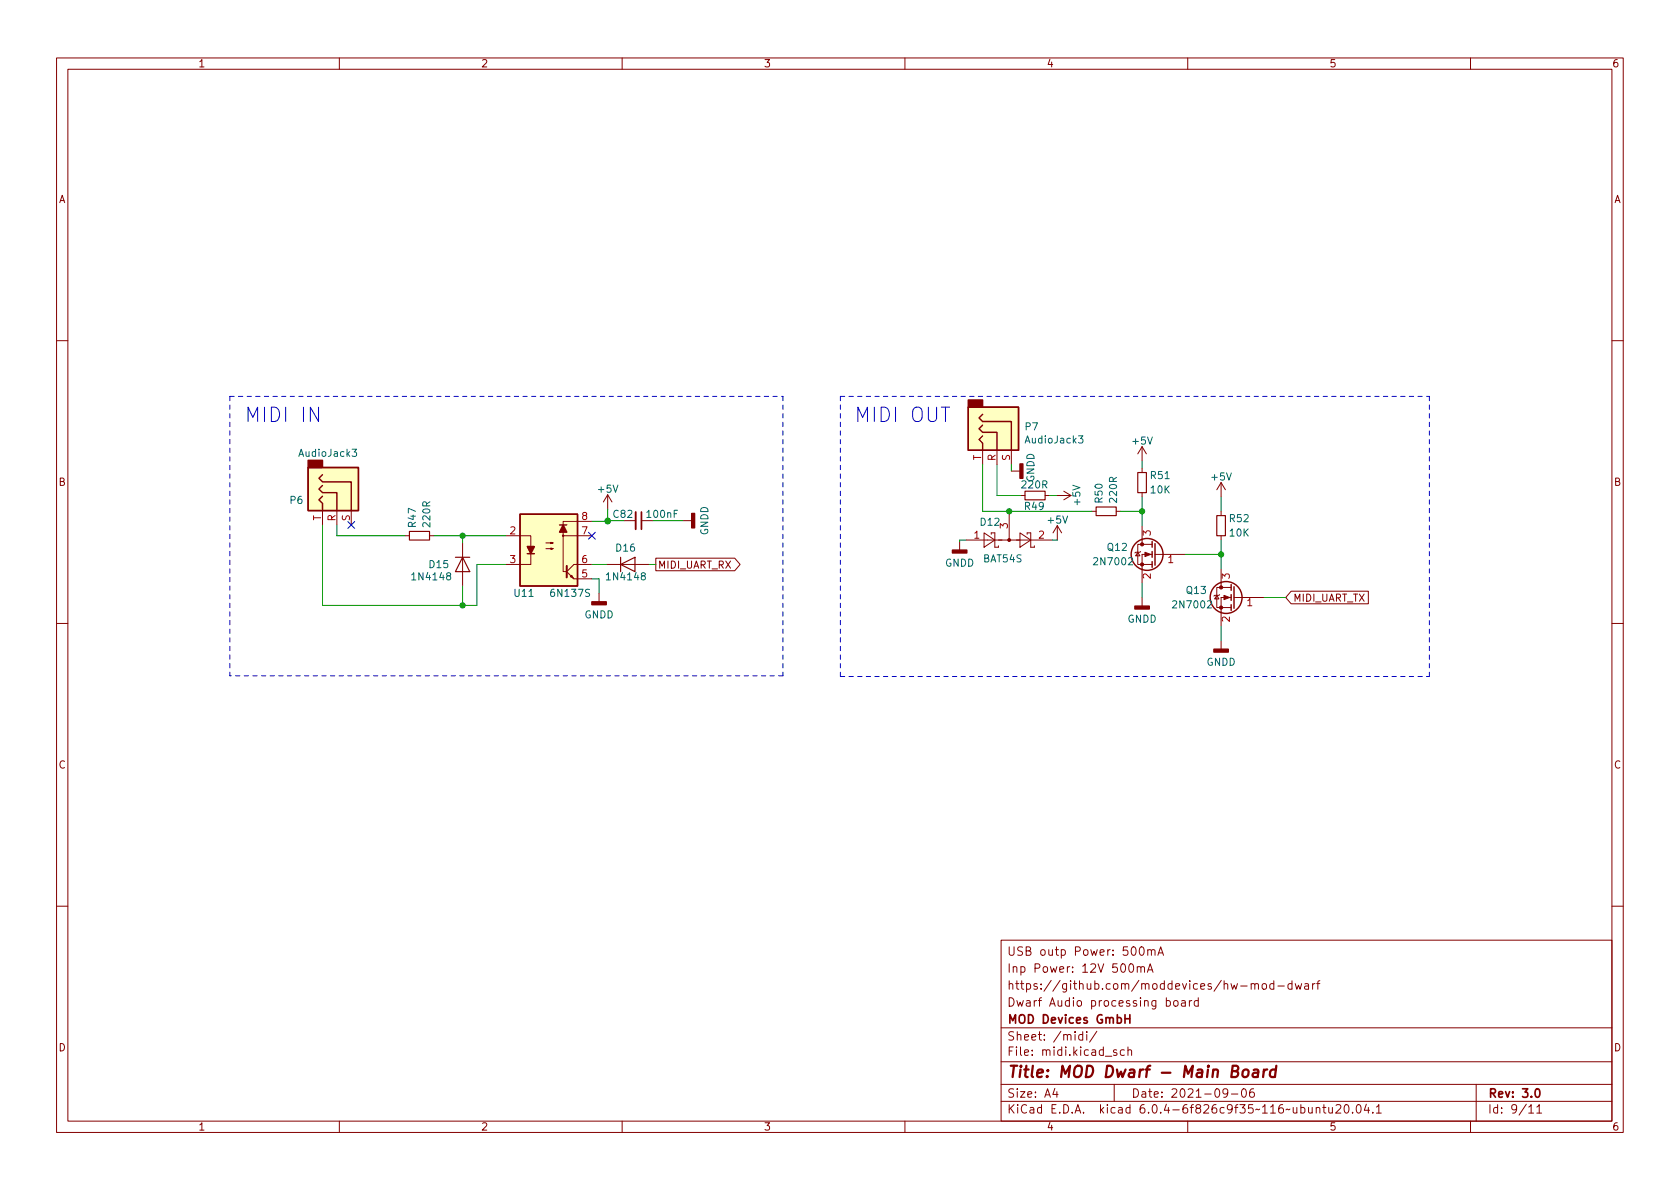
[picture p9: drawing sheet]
<svg xmlns="http://www.w3.org/2000/svg" width="297mm" height="210mm" viewBox="0 0 297 210" stroke-linecap="round" stroke-linejoin="round" font-family="sans-serif">
<g fill="none" stroke="#840000" stroke-width=".18">
<path d="M10 10.2h277v190.1h-277zM12 12.2h273v186.1h-273zM60 10.2v2M110 10.2v2M160 10.2v2M210 10.2v2M260 10.2v2M10 60.2h2M173.7 79.6v2.6M176.3 79.6v2.6M178.8 79.6v2.6M201.9 79v2.5"/>
<path d="M201.9 79l-.7 1.3M201.9 79l.8 1.3M285 60.2h2M57 90.3v2.5M59.6 90.3v2.5M62.1 90.3v2.5M71.6 94.7h.8M75.9 94.7h.8M81.8 96v7.6M89.4 94.7h4.5v5.1h-4.5M96.5 97h1.3l-.4 .1v-.2l.4 .1M96.5 96h1.3l-.4 .1v-.2l.4 .1"/>
<path d="M99.6 94.7h5M104.6 92.2h-5v8.9h.6M104.6 99.8h-3.1l-1.2 1.2M107.2 99.8h7.6M107.4 87.5l-.7 1.3M107.4 87.5v2.5M107.4 87.5l.8 1.3M110.4 92.1h2M113.4 92.1h2M116 98.7h13.9l1 1.1-1 1.1h-13.9zM120.8 92.1h1.5M169.7 95.8v1.5"/>
<path d="M170.8 95.5h15.3M174 94.2l1.9 1.3-1.9 1.3zM175.3 94.5v-.3h.6v2.6h.6v-.3M178.4 90.4v5.1M178.8 83.3h1.5M180.3 94.2l1.9 1.3-1.9 1.3zM180.5 87.6h.7M181.6 94.5v-.3h.6v2.6h.7v-.3M184.8 87.6h.7M186.8 87.6h2.6M186.9 93l-.7 1.2M186.9 93v2.5"/>
<path d="M186.9 93l.8 1.2M188.1 86.9l1.3 .7M189.4 87.6l-1.3 .8M193 90.4h.8M197.4 90.4h.7M201.2 97.7l.3 .6h-.7zM201.7 97.5l-.2 .2h-.7l-.1 .1M201.9 96.3h-.7v3.5h2.5M201.9 82.8v.8M201.9 87.1v.8M201.9 93v3.3M201.9 96.3h1.8"/>
<path d="M203.7 98h-1.8v5.1M204.2 98h.2M204.5 98h5M215.9 85.3l-.8 1.3M215.9 85.3v2.6M215.9 90.4v.8M215.9 94.7v.8M215.9 85.3l.8 1.3M10 110.2h2M100.3 101.2l1.2 1.2h3.1M100.8 102l.3-.3 .2 .5zM105.9 104.9v1.5"/>
<path d="M201.9 105.7v1.5M215.1 105.3l.4 .6h-.7zM215.6 105.2l-.1 .1h-.7l-.2 .1M215.9 103.9h-.8v3.5h2.6M215.9 100.6v3.3M215.9 113.3v1.5M215.9 103.9h1.8M217.7 105.7h-1.8v5M218.2 105.7h.2M218.4 105.7h5.1M228.3 104.5h13.6v2.3h-13.6l-1-1.1zM285 110.2h2"/>
<path d="M10 160.2h2M177 166.3h108v32h-108zM199.7 170.6l.2-.2a.81 .81 0 0 1 .6 .7 .81 .81 0 0 1-.3 .8h-.1a.81 .81 0 0 1-.4-1.3zM201.1 171.1l.2-.2 .3 .1 .1 .9M201.1 170.9v1M201.6 167.6l.2-.2a.81 .81 0 0 1 .6 .7 .81 .81 0 0 1-.3 .8h-.2a.81 .81 0 0 1-.3-1.3zM201.7 171.1l.2-.2 .4 .1 .1 .9M202.9 171.9l.5-1.5 .5 1.5M202.9 168.1l.2-.2 .4 .1 .1 .9M202.9 167.9v1M203 171.5h.7M203.6 168.1l.2-.2 .3 .1 .1 .9"/>
<path d="M204.7 168.9l.5-1.5 .5 1.5M204.9 168.5h.7M206.2 177l.4-.1 .3 .3v.4l-.1 .3h-.6M207.6 177l.4-.1 .3 .3v.4l-.3 .3h-.4l-.1-.3v-.4zM208.9 177h.6l.1 .9M209.6 177.3l-.5 .1a.29 .29 0 0 0-.2 .2 .29 .29 0 0 0 .2 .3h.5M210.3 176.9v1M210.7 176.9l-.3 .1-.1 .2M211.9 177l-.5-.1-.3 .3v.4l.2 .3h.6M211.9 176.4v1.5M221.2 174.1l.2-.2 .4 .1 .1 .9M221.2 173.9v1"/>
<path d="M221.9 174.1l.2-.2 .3 .1 .1 .9M223.3 174l.3-.1 .3 .3v.4l-.3 .3h-.3l-.2-.3v-.4zM225.2 174l-.4-.1-.3 .3v.4l.1 .3h.6M225.2 173.4v1.5M225.9 174.4h1.2M228.4 174l-.4-.1-.3 .3v.4l.2 .3h.5M228.4 173.4v1.5M229 173.9l.3 1 .3-.7 .3 .7 .2-1M230.7 174h.6l.1 .9M231.4 174.3l-.5 .1a.29 .29 0 0 0-.3 .2 .29 .29 0 0 0 .3 .3h.5M232.1 173.9v1M232.5 173.9l-.3 .1-.1 .2"/>
<path d="M232.8 173.9h.6M233.4 173.4l-.4 .2v1.3M285 160.2h2M60 198.3v2M110 198.3v2M160 198.3v2M177 194.8h108M177 191.8h108M177 187.8h108M177 181.8h108M186.5 192.5l-.4 1h1M186.9 193v1"/>
<path d="M191.4 183l-.4-.1-.3 .3v.4l.2 .3h.5M191.4 182.4v1.5M192.1 182.4v.2M192.1 182.9v1M193.9 182.4l-1.3 1.9M197 191.8v3M197.4 185.7l-.3-.1-.2 .2v.3l.5 .1v.4h-.5M198.8 185.7l-.4-.1-.3 .3v.4l.1 .3h.6M199.4 185.8l.2-.2 .4 .1 .1 .9M199.4 185.1v1.5M210 198.3v2M217.1 193.2l-.3 .3h-.3l-.3-.3 .2-.6 .4-.1 .2 .2a.99 .99 0 0 1-.4 1.3h-.2"/>
<path d="M217.7 193.5h1.2M219.7 192.6l.2-.1a.81 .81 0 0 1 .5 .7 .81 .81 0 0 1-.3 .8h-.1a.81 .81 0 0 1-.6-.6 .81 .81 0 0 1 .3-.8zM221.6 192.5a.59 .59 0 0 0-.7 .7v.5l.2 .3h.4l.2-.1 .1-.5-.2-.2-.4-.1-.3 .3M232.7 196l.2-.2 .4 .1 .1 .9M232.7 195.8v1M233.9 195.8h.5M234.1 195.3v1.3l.3 .2M234.9 195.8l.1 1h.4l.2-.1M235.6 195.8v1M236.2 195.5l.6-.2 .2 .2 .1 .3-1 1h1M237.8 195.5l.2-.2a.81 .81 0 0 1 .6 .7 .81 .81 0 0 1-.3 .8h-.2a.81 .81 0 0 1-.3-1.3zM239.1 196.7v.1"/>
<path d="M240 195.4l.1-.1a.81 .81 0 0 1 .6 .7 .81 .81 0 0 1-.3 .8h-.1a.81 .81 0 0 1-.6-.6 .81 .81 0 0 1 .3-.8zM241.6 195.3l-.4 1h.9M241.9 195.8v1M242.7 196.7v.1M243.4 195.8l.4-.5v1.5M243.4 196.8h.8M260 198.3v2M261 191.8v6.5M270.3 195.8l.4-.5v1.5M270.3 196.8h.9M271.7 195.8l.5-.5v1.5M271.7 196.8h.9"/>
<circle cx="99.6" cy="94.7" r=".13"/>
</g>
<path d="M113.4 90.5v3.1M198.9 179.4v1.5M199.8 179.4v1.5M198.9 180.1h.9M271.6 192.6l.2-.1a.82 .82 0 0 1 .6 .7 .82 .82 0 0 1-.3 .8h-.2a.81 .81 0 0 1-.6-.6 .81 .81 0 0 1 .3-.8z" fill="none" stroke="#840000" stroke-width=".3"/>
<path d="M219.8 189.3a.52 .52 0 0 1 .6-.2 .52 .52 0 0 1 .4 .4l-.1 .6a.55 .55 0 0 1-.5 .4 .55 .55 0 0 1-.5-.4zM221.7 189.2l.2-.1 .5 .1v1.3M222.5 189.6l-.7 .1a.4 .4 0 0 0-.3 .3 .4 .4 0 0 0 .2 .5l.7-.1M223.5 189.1l-.2 1.4M224.1 189.1l-.4 .1-.3 .3M225.6 189.2a.66 .66 0 0 0-1 .3l-.1 .6 .2 .3 .1 .1 .6-.1M225.7 188.5l-.3 2" fill="none" stroke="#840000" stroke-width=".4"/>
<g fill="#ffffc2" stroke="#ffffc2" stroke-width=".18">
<path d="M91.9 90.9h10.2v12.7h-10.2z"/>
<path d="M54.5 82.7h8.9v7.6h-8.9z"/>
<path d="M171.2 72h8.9v7.6h-8.9z"/>
</g>
<g fill="none" stroke="#840000" stroke-width=".25">
<path d="M171.2 72h8.9v7.6h-8.9zM173.7 77.1l-.6 .6 .6 .7v1.2M173.7 75.2l-.6 .6 .6 .6h2.6v3.2M173.7 73.3l-.6 .6 .6 .6h5.1v5.1M54.5 82.7h8.9v7.6h-8.9zM57 87.8l-.6 .6 .6 .6v1.3M57 85.8l-.6 .7 .6 .6h2.6v3.2M57 83.9l-.6 .7 .6 .6h5.1v5.1M91.9 90.9h10.2v12.7h-10.2zM93.2 97.9h1.3M98.9 92.8h1.3M203.7 95.8v1"/>
<path d="M203.7 97.5v1M203.7 99.3v1M204.2 96.1v3.8M217.7 103.4v1M217.7 105.2v1M217.7 106.9v1M218.2 103.8v3.8"/>
<circle cx="202.8" cy="98" r="2.82"/>
<circle cx="216.8" cy="105.7" r="2.82"/>
</g>
<path d="M100.2 100.1v2" fill="none" stroke="#840000" stroke-width=".36"/>
<g fill="#840000" stroke="#840000" stroke-width=".25">
<path d="M93.2 96.6h1.3l-.6 1.3z"/>
<path d="M99.6 92.8l.6 1.3h-1.3z"/>
<path d="M104.6 106.4h2.6v.5h-2.6z"/>
<path d="M54.5 81.4h2.5v1.3h-2.5z"/>
<path d="M171.2 70.7h2.5v1.3h-2.5z"/>
<path d="M180.3 82h.5v2.6h-.5z"/>
<path d="M200.7 107.2h2.5v.5h-2.5z"/>
<path d="M168.4 97.3h2.5v.5h-2.5z"/>
<path d="M214.6 114.8h2.6v.5h-2.6z"/>
<path d="M122.3 90.8h.5v2.5h-.5z"/>
</g>
<path d="M72.4 94h3.5v1.5h-3.5zM80.5 98.5h2.6M81.8 98.5l1.3 2.6h-2.6zM109.7 99.8l2.6-1.3v2.6zM109.7 98.5v2.6M181.2 86.9h3.6v1.5h-3.6zM193.8 89.7h3.6v1.5h-3.6zM201.2 83.6h1.5v3.5h-1.5zM215.1 91.2h1.6v3.5h-1.6z" fill="none" stroke="#840000" stroke-width=".2"/>
<path d="M62.3 79.4h.8l-.5 .5 .4 .1v.6l-.2 .1-.5-.1M190.7 77.1h.8l-.5 .5 .4 .1v.5l-.2 .1-.5-.1" fill="none" stroke="#006464" stroke-width=".18"/>
<g fill="#840000" stroke="#840000" stroke-width=".18">
<path d="M216.4 105.3l1 .4-1 .3z"/>
<path d="M202.4 97.7l1.1 .3-1.1 .4z"/>
<circle cx="178.4" cy="95.5" r=".25"/>
<circle cx="215.9" cy="107.4" r=".28"/>
<circle cx="215.9" cy="103.9" r=".28"/>
<circle cx="201.9" cy="99.8" r=".28"/>
<circle cx="201.9" cy="96.3" r=".28"/>
</g>
<path d="M112.4 90.5v3.1" fill="none" stroke="#840000" stroke-width=".33"/>
<path d="M56.3 72v2.5l-1.4-2.5v2.5" fill="none" stroke="#0000c2" stroke-width=".18"/>
<path d="M40.6 70.1h97.8M40.6 70.1v49.4M138.4 70.1v49.4M148.6 70.1h104.1M148.6 70.1v49.5M138.4 119.5h-97.8M148.6 119.6h104.1M252.7 119.6v-49.5" fill="none" stroke="#0000c2" stroke-width=".18" stroke-dasharray=".8 .8"/>
<g fill="none" stroke="#009600" stroke-width=".18">
<path d="M57 92.8v14.3h27.3v-7.3h5.1M59.6 92.8v1.9h12M76.7 94.7h12.7M81.8 94.7v1.3M104.6 99.8h2.6M107.4 92.1h3M107.4 90v2.2h-2.8M114.8 99.8h1.2M115.4 92.1h5.4M170.8 95.5h-1.1v.3M173.7 82.2v8.2h19.3M176.3 82.2v5.4h4.2"/>
<path d="M178.8 82.2v1.1M185.5 87.6h1.3M186.1 95.5h.8M198.1 90.4h3.8M201.9 81.5v1.3M201.9 87.9v5.1M209.5 98h6.4M215.9 87.9v2.5M215.9 95.5v5.1M81.8 103.6v3.5M104.6 102.4h1.3v2.5M201.9 103.1v2.6"/>
<path d="M215.9 110.7v2.6M223.5 105.7h3.8"/>
</g>
<path d="M61.5 92.2l1.2 1.2M62.7 92.2l-1.2 1.2M104 94.1l1.3 1.2M105.3 94.1l-1.3 1.2" fill="none" stroke="#000084" stroke-width=".18"/>
<g fill="#009600" stroke="#009600" stroke-width=".18">
<circle cx="81.8" cy="94.7" r=".46"/>
<circle cx="107.4" cy="92.2" r=".46"/>
<circle cx="107.4" cy="92.1" r=".46"/>
<circle cx="81.8" cy="107.1" r=".46"/>
<circle cx="178.4" cy="90.4" r=".46"/>
<circle cx="201.9" cy="90.4" r=".46"/>
<circle cx="215.9" cy="98" r=".46"/>
</g>
<g font-size="3.5" fill="#0000c2">
<text x="43.2" y="74.7">MIDI IN</text>
<text x="151" y="74.7">MIDI OUT</text>
</g>
<text font-size="2.8" fill="#840000" x="178" y="190.6">Title: MOD Dwarf - Main Board</text>
<g font-size="2.1" fill="#840000">
<text x="178" y="172">Inp Power: 12V 500mA</text>
<text x="178" y="169">USB outp Power: 500mA</text>
<text x="178" y="178">Dwarf Audio processing board</text>
<text x="178" y="175">https://github.com/moddevices/hw-mod-dwarf</text>
<text x="178" y="184">Sheet: /midi/</text>
<text x="178" y="181">MOD Devices GmbH</text>
<text x="178" y="186.7">File: midi.kicad_sch</text>
<text x="178" y="196.9">KiCad E.D.A. kicad 6.0.4-6f826c9f35~116~ubuntu20.04.1</text>
<text x="178" y="194.1">Size: A4</text>
<text x="200" y="194.1">Date: 2021-09-06</text>
<text x="263" y="194.1">Rev: 3.0</text>
<text x="263" y="196.9">Id: 9/11</text>
</g>
<g font-size="1.8" fill="#840000">
<text x="35" y="11.9">1</text>
<text x="85" y="11.9">2</text>
<text x="135" y="11.9">3</text>
<text x="185" y="11.9">4</text>
<text x="235" y="11.9">5</text>
<text x="285" y="11.9">6</text>
<text x="10.3" y="35.9">A</text>
<text x="285.3" y="35.9">A</text>
<text x="10.3" y="85.9">B</text>
<text x="285.3" y="85.9">B</text>
<text x="116.3" y="100.5">MIDI_UART_RX</text>
<text x="228.6" y="106.4">MIDI_UART_TX</text>
<text x="10.3" y="135.9">C</text>
<text x="285.3" y="135.9">C</text>
<text x="10.3" y="185.9">D</text>
<text x="285.3" y="185.9">D</text>
<text x="35" y="199.9">1</text>
<text x="85" y="199.9">2</text>
<text x="135" y="199.9">3</text>
<text x="185" y="199.9">4</text>
<text x="235" y="199.9">5</text>
<text x="285" y="199.9">6</text>
</g>
<g font-size="1.8" fill="#006464">
<text x="181.3" y="76.1">P7</text>
<text x="53" y="80.8">AudioJack3</text>
<text x="181.5" y="78.4">AudioJack3</text>
<text x="200.3" y="78.6">+5V</text>
<text x="51.3" y="89.1">P6</text>
<text x="105.8" y="87.1">+5V</text>
<text x="180.8" y="86.4">220R</text>
<text x="182.9" y="85.3" transform="rotate(-90 182.9 85.3)">GNDD</text>
<text x="191" y="89.2" transform="rotate(-90 191 89.2)">+5V</text>
<text x="194.9" y="88.8" transform="rotate(-90 194.9 88.8)">R50</text>
<text x="197.5" y="88.7" transform="rotate(-90 197.5 88.7)">220R</text>
<text x="203.5" y="84.7">R51</text>
<text x="203.5" y="87.2">10K</text>
<text x="214.3" y="85">+5V</text>
<text x="73.5" y="93.2" transform="rotate(-90 73.5 93.2)">R47</text>
<text x="76.1" y="93.1" transform="rotate(-90 76.1 93.1)">220R</text>
<text x="108.5" y="91.6">C82</text>
<text x="114.5" y="91.6">100nF</text>
<text x="125.2" y="94.7" transform="rotate(-90 125.2 94.7)">GNDD</text>
<text x="173.4" y="93">D12</text>
<text x="181.2" y="90.2">R49</text>
<text x="185.3" y="92.6">+5V</text>
<text x="217.5" y="92.3">R52</text>
<text x="217.5" y="94.9">10K</text>
<text x="76" y="100.5">D15</text>
<text x="109" y="97.5">D16</text>
<text x="167.1" y="100.2">GNDD</text>
<text x="173.9" y="99.4">BAT54S</text>
<text x="193.7" y="99.9">2N7002</text>
<text x="195.9" y="97.4">Q12</text>
<text x="73.1" y="102.6">1N4148</text>
<text x="91" y="105.5">U11</text>
<text x="97.6" y="105.5">6N137S</text>
<text x="107.6" y="102.6">1N4148</text>
<text x="207.7" y="107.6">2N7002</text>
<text x="209.8" y="105">Q13</text>
<text x="103.3" y="109.3">GNDD</text>
<text x="199.3" y="110.1">GNDD</text>
<text x="213.3" y="117.7">GNDD</text>
</g>
<g font-size="1.8" fill="#a90000">
<text x="173.5" y="81.4" transform="rotate(-90 173.5 81.4)">T</text>
<text x="176" y="81.5" transform="rotate(-90 176 81.5)">R</text>
<text x="178.6" y="81.5" transform="rotate(-90 178.6 81.5)">S</text>
<text x="56.8" y="92.1" transform="rotate(-90 56.8 92.1)">T</text>
<text x="59.3" y="92.2" transform="rotate(-90 59.3 92.2)">R</text>
<text x="61.8" y="92.2" transform="rotate(-90 61.8 92.2)">S</text>
<text x="90.2" y="94.5">2</text>
<text x="102.9" y="94.5">7</text>
<text x="102.9" y="91.9">8</text>
<text x="172.2" y="95.2">1</text>
<text x="178.2" y="93.5" transform="rotate(-90 178.2 93.5)">3</text>
<text x="183.7" y="95.2">2</text>
<text x="203.5" y="94.7" transform="rotate(-90 203.5 94.7)">3</text>
<text x="90.2" y="99.6">3</text>
<text x="102.9" y="99.6">6</text>
<text x="206.5" y="99.6">1</text>
<text x="102.9" y="102.1">5</text>
<text x="203.5" y="102.3" transform="rotate(-90 203.5 102.3)">2</text>
<text x="217.4" y="102.3" transform="rotate(-90 217.4 102.3)">3</text>
<text x="220.5" y="107.2">1</text>
<text x="217.4" y="110" transform="rotate(-90 217.4 110)">2</text>
</g>
</svg>
